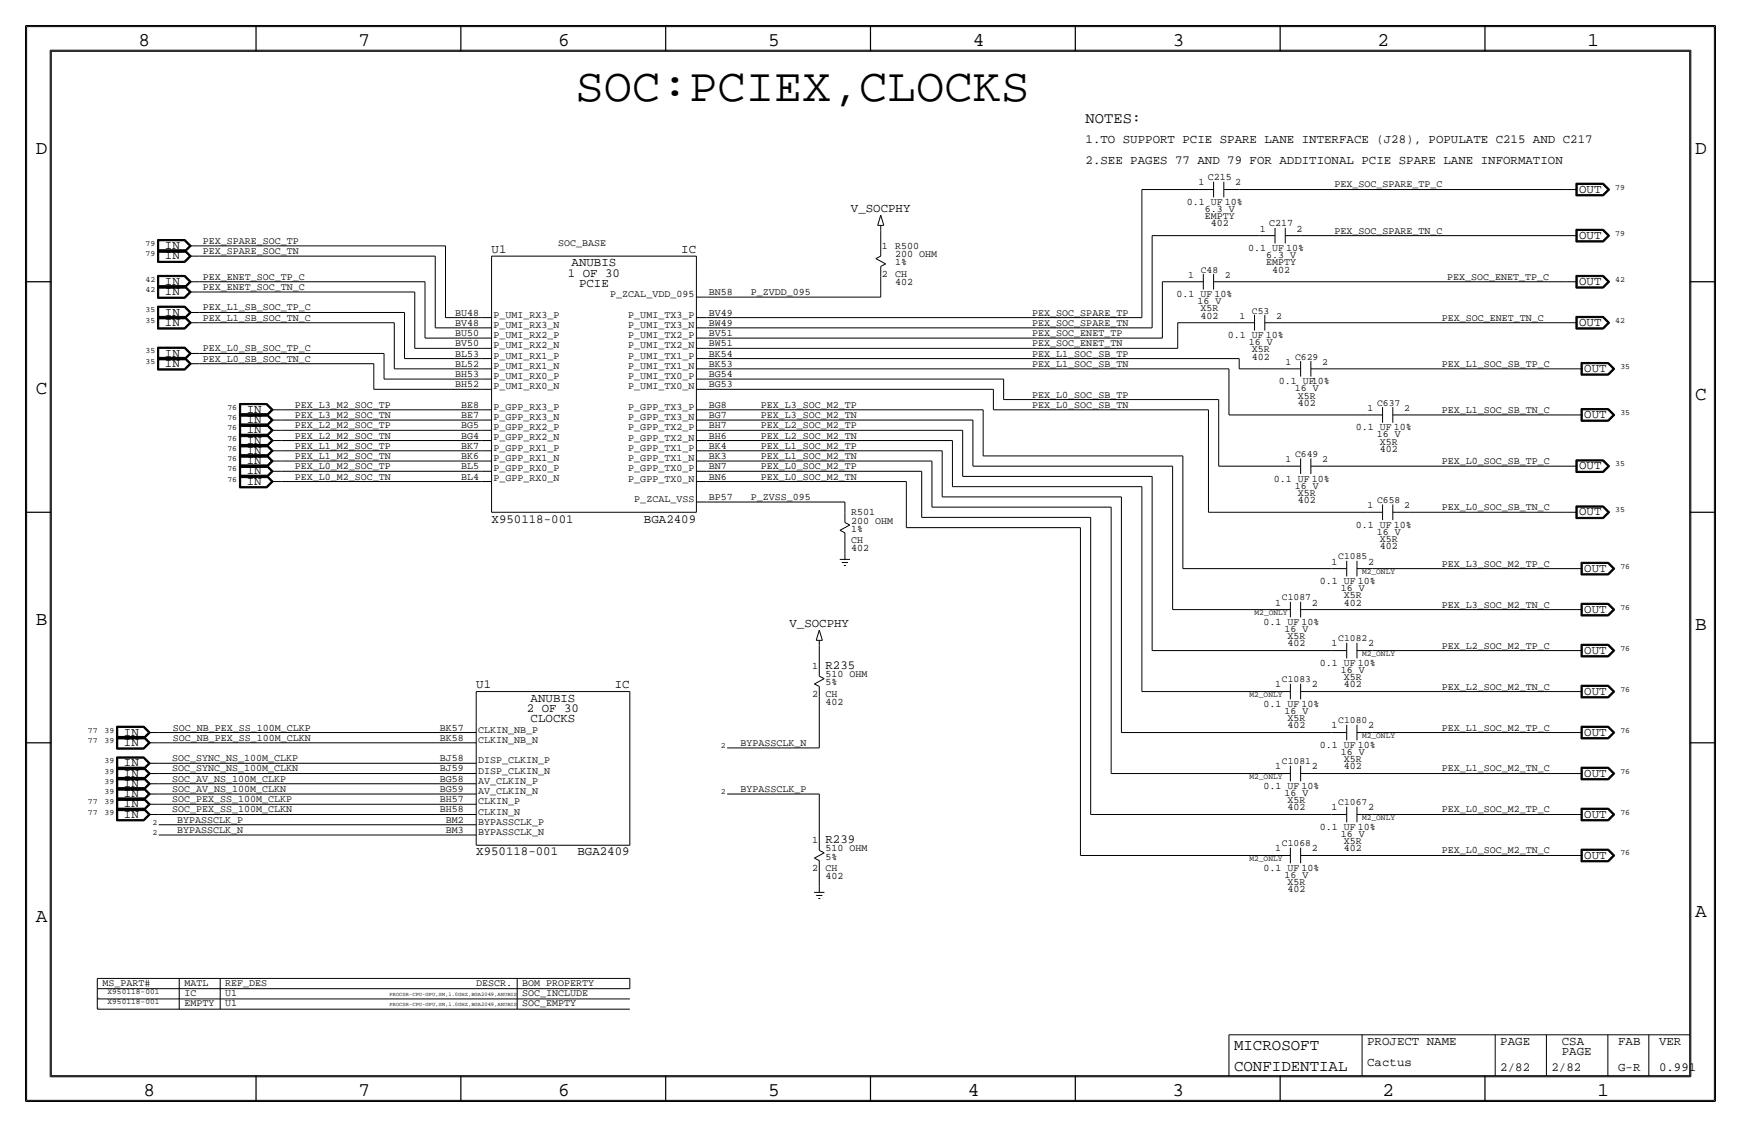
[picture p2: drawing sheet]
<svg xmlns="http://www.w3.org/2000/svg" width="432mm" height="279mm" viewBox="0 0 432 279" stroke-linecap="round" stroke-linejoin="round" font-family="sans-serif">
<!-- layer: Nets -->
<g fill="none" stroke="#000" stroke-width=".25">
<path d="M218.4 57.1v3.9zM283.2 47h14zM283.2 47v31.7zM285.8 58.4h26.6zM285.8 58.4v22.9zM307.3 47h81.3zM322.6 58.4h66zM49.5 77.5h50.8zM49.5 72.4h53.4zM49.5 69.8h55.9zM49.5 61h61zM49.5 63.5h58.4z"/>
<path d="M100.3 77.5v11.4zM102.9 72.4v14zM105.4 69.8v14zM107.9 63.5v17.8zM110.5 61v17.7zM110.5 78.7h8.9zM175.3 73.7h43.1zM175.3 78.7h107.9zM218.4 68.6v5.1zM288.3 69.8h6.3zM288.3 69.8v14zM304.8 69.8h83.8z"/>
<path d="M49.5 80h48.3zM49.5 87.6h45.7zM49.5 90.2h43.2zM92.7 96.5h26.7zM92.7 90.2v6.3zM95.2 94h24.2zM95.2 87.6v6.4zM97.8 91.4h21.6zM97.8 80v11.4zM100.3 88.9h19.1zM102.9 86.4h16.5zM105.4 83.8h14z"/>
<path d="M107.9 81.3h11.5zM175.3 94h73.6zM175.3 86.4h116.8zM175.3 96.5h71.1zM175.3 81.3h110.5zM175.3 91.4h129.5zM175.3 83.8h113zM175.3 88.9h132zM246.4 96.5v5.1zM248.9 99.1h53.4zM248.9 94v5.1zM292.1 80h15.2z"/>
<path d="M292.1 80v6.4zM302.3 99.1v16.5zM304.8 91.4v11.5zM307.3 91.4h11.5zM307.3 88.9v2.5zM317.5 80h71.1zM328.9 91.4h61zM69.8 119.4h49.6zM69.8 114.3h49.6zM69.8 116.8h49.6zM69.8 111.8h49.6zM69.8 109.2h49.6z"/>
<path d="M69.8 106.7h49.6zM69.8 104.1h49.6zM69.8 101.6h49.6zM175.3 119.4h49.5zM175.3 116.8h53.3zM175.3 111.8h58.4zM175.3 106.7h63.5zM175.3 104.1h66zM175.3 114.3h55.8zM175.3 109.2h60.9zM175.3 101.6h68.5zM224.8 119.4v11.4z"/>
<path d="M228.6 116.8v11.5zM231.1 114.3v11.4zM233.7 111.8v11.4zM236.2 109.2v11.5zM238.8 118.1h46.9zM238.8 106.7v11.4zM241.3 104.1v11.5zM241.3 115.6h49.5zM243.8 113h49.6zM243.8 101.6v11.4zM246.4 101.6h53.3zM285.8 118.1v43.2z"/>
<path d="M290.8 115.6v35.5zM293.4 113v28zM299.7 101.6v25.4zM302.3 115.6h16.5zM304.8 102.9h34.3zM328.9 115.6h59.7zM349.2 102.9h40.7zM175.3 124.5h34.3zM209.5 134.6v2.6zM209.5 124.5v2.5zM224.8 130.8h43.2zM228.6 128.3h41.9z"/>
<path d="M231.1 125.7h44.5zM233.7 123.2h44.4zM236.2 120.7h47zM268 130.8v81.3zM270.5 128.3v73.6zM275.6 125.7v66.1zM278.1 123.2v58.4zM283.2 120.6v50.8zM299.7 127h39.4zM349.2 127h39.4zM290.8 151.1h25.4zM293.4 141h36.8z"/>
<path d="M326.4 151.1h63.5zM340.4 141h49.5zM203.2 160v5.1zM203.2 172.7v12.7zM283.2 171.4h33zM285.8 161.3h44.4zM326.4 171.4h63.5zM340.4 161.3h49.5zM39.4 191.8h76.2zM39.4 181.6h76.2zM39.4 199.4h76.2zM39.4 194.3h76.2z"/>
<path d="M39.4 189.2h76.2zM39.4 184.1h76.2zM39.4 196.8h76.2zM180.3 185.4h22.9zM180.3 196.8h22.9zM203.2 196.8v11.5zM275.6 191.8h40.6zM278.1 181.6h52.1zM326.4 191.8h63.5zM340.4 181.6h49.5zM39.4 204.5h76.2zM39.4 207h76.2z"/>
<path d="M39.4 201.9h76.2zM203.2 215.9v3.8zM268 212.1h48.2zM270.5 201.9h59.7zM326.4 212.1h63.5zM340.4 201.9h49.5z"/>
</g>
<!-- layer: Components -->
<g fill="none" stroke="#000" stroke-width=".25">
<path d="M39.1 59.4v3.1zM39.1 59.4h6.8zM39.2 59.5h6.6zM39.2 59.5v2.9zM39.3 59.6v2.7zM39.3 59.6h6.5zM39.4 59.7h6.3zM39.4 59.7v2.5zM45.7 59.7l1.3 1.3zM45.8 59.6l1.3 1.4zM45.8 59.5l1.5 1.5zM45.9 59.4l1.5 1.6z"/>
<path d="M217.7 55.9h1.5zM218.4 53.3l-.7 2.6zM218.4 55.9v1.3zM218.4 53.3l.8 2.6zM297.2 47h3.8zM301 45.1v3.8zM303.5 47h3.8zM303.5 45.1v3.8zM312.4 58.4h3.8zM316.2 56.5v3.9zM318.8 58.4h3.8zM318.8 56.5v3.9z"/>
<path d="M388.6 58.4h2.6zM388.6 47h2.6zM390.9 56.8h6.8zM390.9 45.4h6.8zM390.9 60h6.8zM390.9 56.8v3.2zM390.9 48.6h6.8zM390.9 45.4v3.2zM391 56.9v3zM391 59.9h6.6zM391 45.5v3zM391 48.5h6.6z"/>
<path d="M391 56.9h6.6zM391 45.5h6.6zM391.1 57v2.8zM391.1 59.8h6.5zM391.1 45.6v2.8zM391.1 48.4h6.5zM391.1 57h6.5zM391.1 45.6h6.5zM391.2 57.2h6.3zM391.2 45.7h6.3zM391.2 57.2v2.5zM391.2 59.7h6.3z"/>
<path d="M391.2 45.7v2.6zM391.2 48.3h6.3zM397.5 57.2l1.3 1.2zM397.5 45.7l1.3 1.3zM397.5 48.3l1.3-1.3zM397.6 59.8l1.3-1.4zM397.6 48.4l1.3-1.4zM397.6 57l1.3 1.4zM397.6 45.6l1.3 1.4zM397.6 59.9l1.5-1.5zM397.6 48.5l1.5-1.5zM397.6 56.9l1.5 1.5z"/>
<path d="M397.6 45.5l1.5 1.5zM397.7 60l1.5-1.6zM397.7 48.6l1.5-1.6zM397.7 56.8l1.5 1.6zM397.7 45.4l1.5 1.6zM398.8 58.4l-1.3 1.3zM39.1 75.9v3.1zM39.1 79h6.8zM39.1 68.3v3.1zM39.1 71.4h6.8zM39.1 70.8v3.2zM39.1 74h6.8z"/>
<path d="M39.1 78.4v3.2zM39.1 61.9v3.2zM39.1 65.1h6.8zM39.1 62.5h6.8zM39.1 75.9h6.8zM39.1 68.3h6.8zM39.1 70.8h6.8zM39.1 78.4h6.8zM39.1 61.9h6.8zM39.2 76v2.9zM39.2 78.9h6.6zM39.2 68.4v2.9z"/>
<path d="M39.2 71.3h6.6zM39.2 70.9v3zM39.2 73.9h6.6zM39.2 76h6.6zM39.2 68.4h6.6zM39.2 70.9h6.6zM39.2 78.5h6.6zM39.2 62h6.6zM39.2 78.5v3zM39.2 62v3zM39.2 65h6.6zM39.2 62.4h6.6z"/>
<path d="M39.3 76.1v2.7zM39.3 78.8h6.5zM39.3 68.5v2.7zM39.3 71.2h6.5zM39.3 71v2.8zM39.3 73.8h6.5zM39.3 78.6v2.8zM39.3 62.1v2.8zM39.3 64.9h6.5zM39.3 62.3h6.5zM39.3 76.1h6.5zM39.3 68.5h6.5z"/>
<path d="M39.3 71h6.5zM39.3 78.6h6.5zM39.3 62.1h6.5zM39.4 76.2v2.5zM39.4 78.7h6.3zM39.4 68.6v2.5zM39.4 71.1h6.3zM39.4 71.1v2.6zM39.4 73.7h6.3zM39.4 76.2h6.3zM39.4 68.6h6.3zM39.4 62.2h6.3z"/>
<path d="M39.4 78.7v2.6zM39.4 62.2v2.6zM39.4 64.8h6.3zM45.7 76.2l1.3 1.3zM45.7 68.6l1.3 1.2zM45.7 71.1l1.3 1.3zM45.7 78.7l1.3 1.3zM45.7 62.2l1.3 1.3zM45.7 64.8l1.3-1.3zM45.7 62.2l1.3-1.2zM45.8 78.8l1.3-1.3zM45.8 71.2l1.3-1.3z"/>
<path d="M45.8 73.8l1.3-1.4zM45.8 64.9l1.3-1.4zM45.8 62.3l1.3-1.3zM45.8 76.1l1.3 1.4zM45.8 68.5l1.3 1.3zM45.8 71l1.3 1.4zM45.8 78.6l1.3 1.4zM45.8 62.1l1.3 1.4zM45.8 76l1.5 1.5zM45.8 68.4l1.5 1.4zM45.8 70.9l1.5 1.5zM45.8 78.5l1.5 1.5z"/>
<path d="M45.8 62l1.5 1.5zM45.8 78.9l1.5-1.4zM45.8 71.3l1.5-1.4zM45.8 73.9l1.5-1.5zM45.8 65l1.5-1.5zM45.8 62.4l1.5-1.4zM45.9 79l1.5-1.5zM45.9 71.4l1.5-1.6zM45.9 74l1.5-1.6zM45.9 65.1l1.5-1.6zM45.9 62.5l1.5-1.5zM45.9 75.9l1.5 1.6z"/>
<path d="M45.9 68.3l1.5 1.5zM45.9 70.8l1.5 1.6zM45.9 78.4l1.5 1.6zM45.9 61.9l1.5 1.6zM47 77.5h2.5zM47 69.8h2.5zM47 72.4h2.5zM47 63.5h2.5zM47 61h2.5zM47 77.5l-1.3 1.2zM47 69.8l-1.3 1.3zM47 72.4l-1.3 1.3z"/>
<path d="M119.4 78.7h2.5zM121.9 63.5h50.8zM121.9 63.5v63.5zM172.7 63.5v63.5zM172.7 78.7h2.6zM172.7 73.7h2.6zM217.2 64.1l1.2-.6zM217.2 64.1l2.5 1.3zM218.4 66l1.3-.6zM218.4 61v2.5zM218.4 66v2.6zM294.6 69.8h3.9z"/>
<path d="M298.4 67.9v3.9zM301 69.8h3.8zM301 67.9v3.9zM311.1 78.1v3.8zM313.7 78.1v3.8zM388.6 69.8h2.6zM390.9 68.3h6.8zM390.9 78.4h6.8zM390.9 71.4h6.8zM390.9 68.3v3.1zM390.9 78.4v3.2zM391 68.4v2.9z"/>
<path d="M391 71.3h6.6zM391 78.5v3zM391 68.4h6.6zM391 78.5h6.6zM391.1 68.5v2.7zM391.1 71.2h6.5zM391.1 78.6v2.8zM391.1 68.5h6.5zM391.1 78.6h6.5zM391.2 68.6h6.3zM391.2 78.7h6.3zM391.2 68.6v2.5z"/>
<path d="M391.2 71.1h6.3zM391.2 78.7v2.6zM397.5 68.6l1.3 1.2zM397.5 78.7l1.3 1.3zM397.6 71.2l1.3-1.3zM397.6 68.5l1.3 1.3zM397.6 78.6l1.3 1.4zM397.6 71.3l1.5-1.4zM397.6 68.4l1.5 1.4zM397.6 78.5l1.5 1.5zM397.7 71.4l1.5-1.6zM397.7 68.3l1.5 1.5z"/>
<path d="M397.7 78.4l1.5 1.6zM398.8 69.8l-1.3 1.3zM39.1 81.6h6.8zM39.1 86.1v3.1zM39.1 89.2h6.8zM39.1 88.6v3.1zM39.1 91.7h6.8zM39.1 86.1h6.8zM39.1 88.6h6.8zM39.2 86.2h6.6zM39.2 88.7h6.6zM39.2 81.5h6.6z"/>
<path d="M39.2 86.2v2.9zM39.2 89.1h6.6zM39.2 88.7v2.9zM39.2 91.6h6.6zM39.3 81.4h6.5zM39.3 86.3v2.7zM39.3 89h6.5zM39.3 88.8v2.7zM39.3 91.5h6.5zM39.3 86.3h6.5zM39.3 88.8h6.5zM39.4 86.4h6.3z"/>
<path d="M39.4 88.9h6.3zM39.4 81.3h6.3zM39.4 86.4v2.5zM39.4 88.9v2.5zM39.4 91.4h6.3zM45.7 86.4l1.3 1.2zM45.7 88.9l1.3 1.3zM45.7 88.9l1.3-1.3zM45.8 81.4l1.3-1.4zM45.8 89l1.3-1.4zM45.8 91.5l1.3-1.3zM45.8 86.3l1.3 1.3z"/>
<path d="M45.8 88.8l1.3 1.4zM45.8 86.2l1.5 1.4zM45.8 88.7l1.5 1.5zM45.8 81.5l1.5-1.5zM45.8 89.1l1.5-1.5zM45.8 91.6l1.5-1.4zM45.9 81.6l1.5-1.6zM45.9 89.2l1.5-1.6zM45.9 91.7l1.5-1.5zM45.9 86.1l1.5 1.5zM45.9 88.6l1.5 1.6zM47 80h2.5z"/>
<path d="M47 87.6h2.5zM47 90.2h2.5zM47 80l-1.3 1.3zM47 90.2l-1.3 1.2zM119.4 96.5h2.5zM119.4 94h2.5zM119.4 91.4h2.5zM119.4 88.9h2.5zM119.4 86.4h2.5zM119.4 83.8h2.5zM119.4 81.3h2.5zM172.7 96.5h2.6z"/>
<path d="M172.7 94h2.6zM172.7 91.4h2.6zM172.7 88.9h2.6zM172.7 86.4h2.6zM172.7 83.8h2.6zM172.7 81.3h2.6zM307.3 80h3.9zM313.7 80h3.8zM318.8 91.4h3.8zM322.6 89.5v3.9zM325.1 91.4h3.8zM325.1 89.5v3.9z"/>
<path d="M388.6 80h2.6zM389.9 91.4h2.5zM390.9 81.6h6.8zM391 81.5h6.6zM391.1 81.4h6.5zM391.2 81.3h6.3zM392.1 93h6.8zM392.1 89.9v3.1zM392.1 89.9h6.8zM392.2 90v2.9zM392.2 92.9h6.7zM392.2 90h6.7z"/>
<path d="M392.3 90.1v2.7zM392.3 92.8h6.5zM392.3 90.1h6.5zM392.4 90.2h6.4zM392.4 90.2v2.5zM392.4 92.7h6.4zM397.6 81.4l1.3-1.4zM397.6 81.5l1.5-1.5zM397.7 81.6l1.5-1.6zM398.8 90.2l1.2 1.2zM398.8 92.7l1.3-1.3zM398.8 80l-1.3 1.3z"/>
<path d="M398.8 92.8l1.4-1.4zM398.8 90.1l1.4 1.3zM398.9 92.9l1.5-1.5zM398.9 90l1.5 1.4zM398.9 89.9l1.6 1.5zM398.9 93l1.6-1.6zM59.4 110.2v3.1zM59.4 113.3h6.8zM59.4 107.6v3.2zM59.4 110.8h6.8zM59.4 117.8v3.2zM59.4 110.2h6.8z"/>
<path d="M59.4 107.6h6.8zM59.4 117.8h6.8zM59.4 100v3.2zM59.4 103.2h6.8zM59.4 102.6v3.1zM59.4 105.7h6.8zM59.4 105.1v3.2zM59.4 108.3h6.8zM59.4 115.3v3.1zM59.4 118.4h6.8zM59.4 112.7v3.2zM59.4 115.9h6.8z"/>
<path d="M59.4 100h6.8zM59.4 102.6h6.8zM59.4 105.1h6.8zM59.4 115.3h6.8zM59.4 112.7h6.8zM59.5 110.3v2.9zM59.5 113.2h6.6zM59.5 107.7v3zM59.5 110.7h6.6zM59.5 117.9v3zM59.5 107.7h6.6zM59.5 117.9h6.6z"/>
<path d="M59.5 100.1v3zM59.5 103.1h6.6zM59.5 102.7v2.9zM59.5 105.6h6.6zM59.5 105.2v3zM59.5 108.2h6.6zM59.5 115.4v2.9zM59.5 118.3h6.6zM59.5 112.8v3zM59.5 115.8h6.6zM59.5 100.1h6.6zM59.5 102.7h6.6z"/>
<path d="M59.5 105.2h6.6zM59.5 115.4h6.6zM59.5 112.8h6.6zM59.5 110.3h6.6zM59.6 107.8h6.5zM59.6 118h6.5zM59.6 107.8v2.8zM59.6 110.6h6.5zM59.6 118v2.8zM59.6 100.2h6.5zM59.6 102.8h6.5zM59.6 105.3h6.5z"/>
<path d="M59.6 115.5h6.5zM59.6 112.9h6.5zM59.6 110.4h6.5zM59.6 100.2v2.8zM59.6 103h6.5zM59.6 102.8v2.7zM59.6 105.5h6.5zM59.6 105.3v2.8zM59.6 108.1h6.5zM59.6 115.5v2.7zM59.6 118.2h6.5zM59.6 112.9v2.8z"/>
<path d="M59.6 115.7h6.5zM59.6 110.4v2.7zM59.6 113.1h6.5zM59.7 110.5v2.5zM59.7 113h6.3zM59.7 108h6.3zM59.7 108v2.5zM59.7 110.5h6.3zM59.7 118.1h6.3zM59.7 118.1v2.6zM59.7 100.3h6.3zM59.7 102.9h6.3z"/>
<path d="M59.7 105.4h6.3zM59.7 115.6h6.3zM59.7 100.3v2.6zM59.7 102.9v2.5zM59.7 105.4v2.6zM59.7 115.6v2.5zM59.7 113v2.6zM66 113l1.3-1.2zM66 110.5l1.3-1.3zM66 108l1.3 1.2zM66 118.1l1.3 1.3zM66 102.9l1.3-1.3z"/>
<path d="M66 105.4l1.3-1.3zM66 108l1.3-1.3zM66 118.1l1.3-1.3zM66 115.6l1.3-1.3zM66 100.3l1.3 1.3zM66 102.9l1.3 1.2zM66 105.4l1.3 1.3zM66 115.6l1.3 1.2zM66 113l1.3 1.3zM66 110.5l1.3 1.3zM66.1 115.7l1.4-1.4zM66.1 113.1l1.4-1.3z"/>
<path d="M66.1 110.6l1.4-1.4zM66.1 107.8l1.4 1.4zM66.1 118l1.4 1.4zM66.1 103l1.4-1.4zM66.1 105.5l1.4-1.4zM66.1 108.1l1.4-1.4zM66.1 118.2l1.4-1.4zM66.1 100.2l1.4 1.4zM66.1 102.8l1.4 1.3zM66.1 105.3l1.4 1.4zM66.1 115.5l1.4 1.3zM66.1 112.9l1.4 1.4z"/>
<path d="M66.1 110.4l1.4 1.4zM66.1 107.7l1.5 1.5zM66.1 117.9l1.5 1.5zM66.1 110.7l1.5-1.5zM66.1 100.1l1.5 1.5zM66.1 102.7l1.5 1.4zM66.1 105.2l1.5 1.5zM66.1 115.4l1.5 1.4zM66.1 112.8l1.5 1.5zM66.1 110.3l1.5 1.5zM66.1 103.1l1.5-1.5zM66.1 105.6l1.5-1.5z"/>
<path d="M66.1 108.2l1.5-1.5zM66.1 118.3l1.5-1.5zM66.1 115.8l1.5-1.5zM66.1 113.2l1.5-1.4zM66.2 110.2l1.6 1.6zM66.2 107.6l1.6 1.6zM66.2 117.8l1.6 1.6zM66.2 113.3l1.6-1.5zM66.2 110.8l1.6-1.6zM66.2 100l1.6 1.6zM66.2 102.6l1.6 1.5zM66.2 105.1l1.6 1.6z"/>
<path d="M66.2 115.3l1.6 1.5zM66.2 112.7l1.6 1.6zM66.2 103.2l1.6-1.6zM66.2 105.7l1.6-1.6zM66.2 108.3l1.6-1.6zM66.2 118.4l1.6-1.6zM66.2 115.9l1.6-1.6zM67.3 109.2h2.5zM67.3 119.4h2.5zM67.3 101.6h2.5zM67.3 104.1h2.5zM67.3 106.7h2.5z"/>
<path d="M67.3 116.8h2.5zM67.3 114.3h2.5zM67.3 111.8h2.5zM119.4 119.4h2.5zM119.4 116.8h2.5zM119.4 114.3h2.5zM119.4 111.8h2.5zM119.4 109.2h2.5zM119.4 106.7h2.5zM119.4 104.1h2.5zM119.4 101.6h2.5zM172.7 119.4h2.6z"/>
<path d="M172.7 116.8h2.6zM172.7 114.3h2.6zM172.7 111.8h2.6zM172.7 109.2h2.6zM172.7 106.7h2.6zM172.7 104.1h2.6zM172.7 101.6h2.6zM318.8 115.6h3.8zM322.6 113.6v3.9zM325.1 115.6h3.8zM325.1 113.6v3.9zM339.1 102.9h3.8z"/>
<path d="M342.9 100.9v3.9zM345.4 102.9h3.9zM345.4 100.9v3.9zM388.6 115.6h2.6zM389.9 102.9h2.5zM390.9 114h6.8zM390.9 117.1h6.8zM390.9 114v3.1zM391 114.1v2.9zM391 117h6.6zM391 114.1h6.6zM391.1 114.2v2.7z"/>
<path d="M391.1 116.9h6.5zM391.1 114.2h6.5zM391.2 114.3h6.3zM391.2 114.3v2.5zM391.2 116.8h6.3zM392.1 104.4h6.8zM392.1 101.3v3.1zM392.1 101.3h6.8zM392.2 101.4v2.9zM392.2 104.3h6.7zM392.2 101.4h6.7zM392.3 101.5v2.7z"/>
<path d="M392.3 104.2h6.5zM392.3 101.5h6.5zM392.4 101.6h6.4zM392.4 101.6v2.5zM392.4 104.1h6.4zM397.5 114.3l1.3 1.3zM397.5 116.8l1.3-1.2zM397.6 116.9l1.3-1.3zM397.6 114.2l1.3 1.4zM397.6 117l1.5-1.4zM397.6 114.1l1.5 1.5zM397.7 117.1l1.5-1.5z"/>
<path d="M397.7 114l1.5 1.6zM398.8 101.6l1.2 1.3zM398.8 104.2l1.4-1.3zM398.8 101.5l1.4 1.4zM398.9 104.3l1.5-1.4zM398.9 101.4l1.5 1.5zM398.9 101.3l1.6 1.6zM398.9 104.4l1.6-1.5zM400.1 102.9l-1.3 1.2zM59.4 121h6.8zM59.5 120.9h6.6zM59.6 120.8h6.5z"/>
<path d="M59.7 120.7h6.3zM66 120.7l1.3-1.3zM66.1 120.8l1.4-1.4zM66.1 120.9l1.5-1.5zM66.2 121l1.6-1.6zM121.9 127h50.8zM172.7 124.5h2.6zM208.3 138.7h2.5zM208.3 131.5l2.5-1.4zM208.3 131.5l1.3 .6zM208.8 139.4h1.5zM209.5 137.2v1.5z"/>
<path d="M209.5 127v2.5zM209.5 132.1v2.5zM209.5 129.5l1.3 .6zM334 139v3.9zM336.5 139v3.9zM339.1 127h3.8zM342.9 125.1v3.8zM345.4 127h3.9zM345.4 125.1v3.8zM388.6 127h2.6zM390.9 125.4h6.8zM390.9 128.6h6.8z"/>
<path d="M390.9 125.4v3.2zM391 125.5v3zM391 128.5h6.6zM391 125.5h6.6zM391.1 125.6v2.8zM391.1 128.4h6.5zM391.1 125.6h6.5zM391.2 125.7h6.3zM391.2 125.7v2.6zM391.2 128.3h6.3zM392.1 139.4v3.1zM392.1 139.4h6.8z"/>
<path d="M392.2 139.5v2.9zM392.2 139.5h6.7zM392.3 139.6v2.7zM392.3 139.6h6.5zM392.4 139.7h6.4zM392.4 139.7v2.5zM397.5 125.7l1.3 1.3zM397.5 128.3l1.3-1.3zM397.6 128.4l1.3-1.4zM397.6 125.6l1.3 1.4zM397.6 128.5l1.5-1.5zM397.6 125.5l1.5 1.5z"/>
<path d="M397.7 128.6l1.5-1.6zM397.7 125.4l1.5 1.6zM398.8 139.7l1.2 1.3zM398.8 139.6l1.4 1.4zM398.9 139.5l1.5 1.5zM398.9 139.4l1.6 1.6zM202.4 158.8h1.6zM203.2 156.2l-.8 2.6zM203.2 158.8v1.2zM203.2 156.2l.8 2.6zM209.3 140.2h.5zM316.2 151.1h3.8z"/>
<path d="M320 149.2v3.9zM322.6 151.1h3.8zM322.6 149.2v3.9zM330.2 141h3.8zM334 159.4v3.8zM336.5 141h3.9zM336.5 159.4v3.8zM389.9 141h2.5zM389.9 151.1h2.5zM392.1 142.5h6.8zM392.1 152.7h6.8zM392.1 149.6v3.1z"/>
<path d="M392.1 159.7v3.2zM392.1 149.6h6.8zM392.1 159.7h6.8zM392.2 142.4h6.7zM392.2 149.7v2.9zM392.2 152.6h6.7zM392.2 159.8v3zM392.2 149.7h6.7zM392.2 159.8h6.7zM392.3 142.3h6.5zM392.3 149.8v2.7zM392.3 152.5h6.5z"/>
<path d="M392.3 159.9v2.8zM392.3 149.8h6.5zM392.3 159.9h6.5zM392.4 142.2h6.4zM392.4 149.9h6.4zM392.4 149.9v2.5zM392.4 152.4h6.4zM398.8 149.9l1.2 1.2zM398.8 152.4l1.3-1.3zM398.8 142.3l1.4-1.3zM398.8 152.5l1.4-1.4zM398.8 149.8l1.4 1.3z"/>
<path d="M398.8 159.9l1.4 1.4zM398.9 142.4l1.5-1.4zM398.9 152.6l1.5-1.5zM398.9 149.7l1.5 1.4zM398.9 159.8l1.5 1.5zM398.9 149.6l1.6 1.5zM398.9 159.7l1.6 1.6zM398.9 142.5l1.6-1.5zM398.9 152.7l1.6-1.6zM400.1 141l-1.3 1.2zM118.1 171.5h38.1zM118.1 171.5v38.1z"/>
<path d="M156.2 171.5v38.1zM202 169.6l2.4-1.4zM202 169.6l1.2 .6zM203.2 165.1v2.5zM203.2 170.2v2.5zM203.2 167.6l1.2 .6zM316.2 171.5h3.8zM320 169.5v3.9zM322.6 171.5h3.8zM322.6 169.5v3.9zM330.2 161.3h3.8zM334 179.7v3.8z"/>
<path d="M336.5 161.3h3.9zM336.5 179.7v3.8zM389.9 161.3h2.5zM389.9 171.4h2.5zM392.1 162.9h6.8zM392.1 173h6.8zM392.1 169.9v3.1zM392.1 169.9h6.8zM392.2 162.8h6.7zM392.2 170v2.9zM392.2 172.9h6.7zM392.2 170h6.7z"/>
<path d="M392.3 162.7h6.5zM392.3 170.1v2.7zM392.3 172.8h6.5zM392.3 170.1h6.5zM392.4 160h6.4zM392.4 160v2.6zM392.4 162.6h6.4zM392.4 170.2h6.4zM392.4 170.2v2.5zM392.4 172.7h6.4zM398.8 160l1.2 1.3zM398.8 170.2l1.2 1.2z"/>
<path d="M398.8 162.7l1.4-1.4zM398.8 172.8l1.4-1.3zM398.8 170.1l1.4 1.3zM398.9 162.8l1.5-1.5zM398.9 172.9l1.5-1.5zM398.9 170l1.5 1.4zM398.9 169.9l1.6 1.5zM398.9 162.9l1.6-1.6zM398.9 173l1.6-1.6zM400.1 161.3l-1.3 1.3zM400.1 171.5l-1.3 1.2zM28.9 192.7h6.8z"/>
<path d="M28.9 195.3h6.8zM28.9 192.7v3.2zM28.9 195.9h6.8zM28.9 195.3v3.1zM28.9 198.4h6.8zM28.9 182.6h6.8zM28.9 187.7h6.8zM28.9 190.2h6.8zM28.9 197.8h6.8zM28.9 182.6v3.1zM28.9 185.7h6.8zM28.9 187.7v3.1z"/>
<path d="M28.9 190.8h6.8zM28.9 190.2v3.1zM28.9 193.3h6.8zM28.9 197.8v3.2zM28.9 180h6.8zM28.9 180v3.2zM28.9 183.2h6.8zM29 192.8h6.7zM29 192.8v3zM29 195.8h6.7zM29 195.4h6.7zM29 195.4v2.9z"/>
<path d="M29 198.3h6.7zM29 182.7h6.7zM29 187.8h6.7zM29 190.3h6.7zM29 197.9h6.7zM29 182.7v2.9zM29 185.6h6.7zM29 187.8v2.9zM29 190.7h6.7zM29 190.3v2.9zM29 193.2h6.7zM29 197.9v3z"/>
<path d="M29 180.1h6.7zM29 180.1v3zM29 183.1h6.7zM29.1 192.9v2.8zM29.1 195.7h6.5zM29.1 195.5v2.7zM29.1 198.2h6.5zM29.1 192.9h6.5zM29.1 195.5h6.5zM29.1 182.8v2.7zM29.1 185.5h6.5zM29.1 187.9v2.7z"/>
<path d="M29.1 190.6h6.5zM29.1 190.4v2.7zM29.1 193.1h6.5zM29.1 198v2.8zM29.1 182.8h6.5zM29.1 187.9h6.5zM29.1 190.4h6.5zM29.1 198h6.5zM29.1 180.2v2.8zM29.1 183h6.5zM29.1 180.2h6.5zM29.2 193h6.4z"/>
<path d="M29.2 193v2.6zM29.2 195.6h6.4zM29.2 195.6v2.5zM29.2 198.1h6.4zM29.2 182.9h6.4zM29.2 188h6.4zM29.2 190.5h6.4zM29.2 182.9v2.5zM29.2 185.4h6.4zM29.2 188v2.5zM29.2 190.5v2.5zM29.2 198.1v2.6z"/>
<path d="M29.2 180.3h6.4zM29.2 180.3v2.6zM35.6 193l1.2 1.3zM35.6 195.6l1.2 1.3zM35.6 198.1l1.2-1.2zM35.6 182.9l1.2 1.2zM35.6 188l1.2 1.2zM35.6 190.5l1.2 1.3zM35.6 198.1l1.2 1.3zM35.6 185.4l1.2-1.2zM35.6 190.5l1.2-1.3zM35.6 193l1.2-1.2z"/>
<path d="M35.6 180.3l1.2 1.3zM35.6 182.9l1.2-1.3zM35.6 195.7l1.4-1.4zM35.6 192.9l1.4 1.4zM35.6 195.5l1.4 1.4zM35.6 198.2l1.4-1.3zM35.6 185.5l1.4-1.3zM35.6 190.6l1.4-1.4zM35.6 193.1l1.4-1.3zM35.6 182.8l1.4 1.3zM35.6 187.9l1.4 1.3zM35.6 190.4l1.4 1.4z"/>
<path d="M35.6 198l1.4 1.4zM35.6 183l1.4-1.4zM35.6 180.2l1.4 1.4zM35.7 195.8l1.4-1.5zM35.7 198.3l1.4-1.4zM35.7 192.8l1.4 1.5zM35.7 195.4l1.4 1.5zM35.7 185.6l1.4-1.5zM35.7 190.7l1.4-1.5zM35.7 193.2l1.4-1.4zM35.7 182.7l1.4 1.4zM35.7 187.8l1.4 1.4z"/>
<path d="M35.7 190.3l1.4 1.5zM35.7 197.9l1.4 1.5zM35.7 183.1l1.4-1.5zM35.7 180.1l1.4 1.5zM35.7 195.9l1.6-1.6zM35.7 198.4l1.6-1.5zM35.7 192.7l1.6 1.6zM35.7 195.3l1.6 1.6zM35.7 190.8l1.6-1.6zM35.7 182.6l1.6 1.5zM35.7 187.7l1.6 1.5zM35.7 190.2l1.6 1.6z"/>
<path d="M35.7 197.8l1.6 1.6zM35.7 180l1.6 1.6zM36.8 194.3l-1.2 1.3zM36.8 194.3h2.6zM36.8 196.9h2.6zM36.8 184.1h2.6zM36.8 189.2h2.6zM36.8 191.8h2.6zM36.8 199.4h2.6zM36.8 181.6h2.6zM37.3 184.1l-1.6 1.6zM37.3 191.8l-1.6 1.5z"/>
<path d="M37.3 199.4l-1.6 1.6zM37.3 181.6l-1.6 1.6zM115.6 199.4h2.5zM115.6 196.9h2.5zM115.6 194.3h2.5zM115.6 191.8h2.5zM115.6 189.2h2.5zM115.6 184.2h2.5zM115.6 181.6h2.5zM316.2 191.8h3.8zM320 189.8v3.9zM322.6 191.8h3.8z"/>
<path d="M322.6 189.8v3.9zM330.2 181.6h3.8zM334 200v3.9zM336.5 181.6h3.9zM336.5 200v3.9zM389.9 181.6h2.5zM389.9 191.8h2.5zM392.1 183.2h6.8zM392.1 180v3.2zM392.1 193.3h6.8zM392.1 190.2v3.1zM392.1 180h6.8z"/>
<path d="M392.1 190.2h6.8zM392.2 180.1v3zM392.2 183.1h6.7zM392.2 190.3v2.9zM392.2 193.2h6.7zM392.2 180.1h6.7zM392.2 190.3h6.7zM392.3 180.2v2.8zM392.3 183h6.5zM392.3 190.4v2.7zM392.3 193.1h6.5zM392.3 180.2h6.5z"/>
<path d="M392.3 190.4h6.5zM392.4 180.3h6.4zM392.4 180.3v2.6zM392.4 182.9h6.4zM392.4 190.5h6.4zM392.4 190.5v2.5zM392.4 193h6.4zM398.8 180.3l1.2 1.3zM398.8 190.5l1.2 1.3zM398.8 182.9l1.3-1.3zM398.8 193l1.3-1.2zM398.8 183l1.4-1.4z"/>
<path d="M398.8 193.1l1.4-1.3zM398.8 180.2l1.4 1.4zM398.8 190.4l1.4 1.4zM398.9 183.1l1.5-1.5zM398.9 193.2l1.5-1.4zM398.9 180.1l1.5 1.5zM398.9 190.3l1.5 1.5zM398.9 180l1.6 1.6zM398.9 190.2l1.6 1.6zM398.9 183.2l1.6-1.6zM398.9 193.3l1.6-1.5zM28.9 200.4h6.8z"/>
<path d="M28.9 201h6.8zM28.9 200.4v3.1zM28.9 203.5h6.8zM29 200.9h6.7zM29 200.5h6.7zM29 200.5v2.9zM29 203.4h6.7zM29.1 200.8h6.5zM29.1 200.6v2.7zM29.1 203.3h6.5zM29.1 200.6h6.5zM29.2 200.7h6.4z"/>
<path d="M29.2 200.7v2.5zM29.2 203.2h6.4zM35.6 200.7l1.2 1.2zM35.6 200.7l1.2-1.3zM35.6 203.2l1.2-1.3zM35.6 200.8l1.4-1.4zM35.6 200.6l1.4 1.3zM35.6 203.3l1.4-1.4zM35.7 200.9l1.4-1.5zM35.7 203.4l1.4-1.5zM35.7 200.5l1.4 1.4zM35.7 200.4l1.6 1.5z"/>
<path d="M36.8 201.9h2.6zM37.3 201.9l-1.6 1.6zM115.6 207h2.5zM115.6 204.5h2.5zM115.6 201.9h2.5zM118.1 209.6h38.1zM202 212.8l2.4-1.4zM202 212.8l1.2 .6zM203.2 208.3v2.5zM203.2 213.4v2.5zM203.2 210.8l1.2 .6zM203.2 219.7v1.5z"/>
<path d="M316.2 212.1h3.8zM320 210.2v3.8zM322.6 212.1h3.8zM322.6 210.2v3.8zM330.2 201.9h3.8zM336.5 201.9h3.9zM389.9 201.9h2.5zM389.9 212.1h2.5zM392.1 203.5h6.8zM392.1 200.4v3.1zM392.1 213.7h6.8zM392.1 210.5v3.2z"/>
<path d="M392.1 200.4h6.8zM392.1 210.5h6.8zM392.2 200.5v2.9zM392.2 203.4h6.7zM392.2 210.6v3zM392.2 213.6h6.7zM392.2 200.5h6.7zM392.2 210.6h6.7zM392.3 200.6v2.7zM392.3 203.3h6.5zM392.3 210.7v2.8zM392.3 213.5h6.5z"/>
<path d="M392.3 200.6h6.5zM392.3 210.7h6.5zM392.4 200.7h6.4zM392.4 200.7v2.5zM392.4 203.2h6.4zM392.4 210.8h6.4zM392.4 210.8v2.6zM392.4 213.4h6.4zM398.8 200.7l1.2 1.2zM398.8 210.8l1.2 1.3zM398.8 203.2l1.3-1.3zM398.8 213.4l1.3-1.3z"/>
<path d="M398.8 203.3l1.4-1.4zM398.8 213.5l1.4-1.4zM398.8 200.6l1.4 1.3zM398.8 210.7l1.4 1.4zM398.9 203.4l1.5-1.5zM398.9 213.6l1.5-1.5zM398.9 200.5l1.5 1.4zM398.9 210.6l1.5 1.5zM398.9 200.4l1.6 1.5zM398.9 210.5l1.6 1.6zM398.9 203.5l1.6-1.6zM398.9 213.7l1.6-1.6z"/>
<path d="M201.9 221.2h2.6zM202.4 222h1.6zM202.9 222.8h.6zM24.1 247.7v2.5zM24.1 245.1v2.6zM24.1 250.2h132.1zM24.1 247.7h132.1zM44.4 247.7v2.5zM44.5 245.1v2.6zM54.6 247.7v2.5zM54.6 245.1v2.6zM128.3 247.7v2.5z"/>
<path d="M128.3 245.1v2.6z"/>
</g>
<!-- layer: Page Border and Title Block -->
<g fill="none" stroke="#000" stroke-width=".25">
<path d="M6.6 6.6h418.6zM6.6 6.6v266.2zM12.4 12.4v254.6zM12.4 12.4h407zM419.4 12.4v254.6zM425.2 6.6v266.2zM24.1 242.6v2.5zM24.1 245.1h132.1zM24.1 242.6h132.1zM44.5 242.6v2.5zM54.6 242.6v2.5zM128.3 242.6v2.5z"/>
<path d="M156.2 242.6v2.5zM304.8 256.5v10.2zM304.8 256.5h114.3zM337.8 256.5v10.2zM370.8 256.5v10.2zM383.5 256.5v10.2zM398.8 256.5v10.2zM408.9 256.5v10.2zM6.6 272.8h418.6zM12.4 267h407z"/>
</g>
<g fill="none" stroke="#000" stroke-width=".3">
<path d="M6.4 6.4v266.7zM6.4 6.4h419.1zM12.7 12.7h406.4zM12.7 12.7v254zM63.5 6.4v6.3zM114.3 6.4v6.3zM165.1 6.4v6.3zM215.9 6.4v6.3zM266.7 6.4v6.3zM317.5 6.4v6.3zM368.3 6.4v6.3zM419.1 12.7v254z"/>
<path d="M425.5 6.4v266.7zM6.4 69.9h6.3zM419.1 69.9h6.4zM6.4 127h6.3zM419.1 127h6.4zM6.4 184.2h6.3zM419.1 184.2h6.4zM6.4 273h419.1zM12.7 266.7h406.4zM63.5 266.7v6.4zM114.3 266.7v6.4zM165.1 266.7v6.4z"/>
<path d="M215.9 266.7v6.4zM266.7 266.7v6.4zM317.5 266.7v6.4zM368.3 266.7v6.4z"/>
</g>
<text font-size="11.7" x="142.7" y="25.1">SOC:PCIEX,CLOCKS</text>
<g font-size="4.8">
<text x="34.3" y="11.4">8</text>
<text x="88.9" y="11.4">7</text>
<text x="138.5" y="11.4">6</text>
<text x="190.5" y="11.4">5</text>
<text x="241.3" y="11.4">4</text>
<text x="290.8" y="11.4">3</text>
<text x="341.6" y="11.4">2</text>
<text x="393.7" y="11.4">1</text>
<text x="8.9" y="38.1">D</text>
<text x="420.4" y="38.1">D</text>
<text x="8.9" y="97.8">C</text>
<text x="420.4" y="99.1">C</text>
<text x="8.9" y="154.9">B</text>
<text x="420.4" y="156.2">B</text>
<text x="420.4" y="227.3">A</text>
<text x="8.9" y="228.6">A</text>
<text x="35.6" y="271.8">8</text>
<text x="88.9" y="271.8">7</text>
<text x="138.4" y="271.8">6</text>
<text x="190.5" y="271.8">5</text>
<text x="240" y="271.8">4</text>
<text x="290.8" y="271.8">3</text>
<text x="342.9" y="271.8">2</text>
<text x="396.2" y="271.8">1</text>
</g>
<g font-size="3.9">
<text x="306.1" y="260.4">MICROSOFT</text>
<text x="306.1" y="265.4">CONFIDENTIAL</text>
</g>
<text font-size="3.8" x="269.2" y="30.5">NOTES:</text>
<g font-size="3.1">
<text x="269.2" y="35.6">1.TO SUPPORT PCIE SPARE LANE INTERFACE (J28), POPULATE C215 AND C217</text>
<text x="269.2" y="40.6">2.SEE PAGES 77 AND 79 FOR ADDITIONAL PCIE SPARE LANE INFORMATION</text>
<text x="391.7" y="47.8">OUT</text>
<text x="211" y="52.7">V_SOCPHY</text>
<text x="391.7" y="59.2">OUT</text>
<text x="40.9" y="64.3">IN</text>
<text x="40.9" y="61.7">IN</text>
<text x="121.9" y="62.7">U1</text>
<text x="169" y="62.7">IC</text>
<text x="40.9" y="70.6">IN</text>
<text x="140.8" y="68.6">1 OF 30</text>
<text x="141.8" y="66">ANUBIS</text>
<text x="143.6" y="71.1">PCIE</text>
<text x="391.7" y="70.6">OUT</text>
<text x="40.9" y="73.2">IN</text>
<text x="40.9" y="78.2">IN</text>
<text x="40.9" y="80.8">IN</text>
<text x="391.7" y="80.8">OUT</text>
<text x="40.9" y="88.4">IN</text>
<text x="40.9" y="90.9">IN</text>
<text x="392.9" y="92.2">OUT</text>
<text x="61.2" y="102.4">IN</text>
<text x="61.2" y="104.9">IN</text>
<text x="61.2" y="107.4">IN</text>
<text x="392.9" y="103.6">OUT</text>
<text x="61.2" y="112.5">IN</text>
<text x="61.2" y="110">IN</text>
<text x="61.2" y="115.1">IN</text>
<text x="61.2" y="117.6">IN</text>
<text x="391.7" y="116.3">OUT</text>
<text x="61.2" y="120.1">IN</text>
<text x="121.9" y="129.5">X950118-001</text>
<text x="159.7" y="129.5">BGA2409</text>
<text x="391.7" y="127.8">OUT</text>
<text x="392.9" y="141.7">OUT</text>
<text x="195.8" y="155.5">V_SOCPHY</text>
<text x="392.9" y="151.9">OUT</text>
<text x="204.7" y="165.9">R235</text>
<text x="392.9" y="162.1">OUT</text>
<text x="118.1" y="170.7">U1</text>
<text x="131.6" y="174">ANUBIS</text>
<text x="152.5" y="170.7">IC</text>
<text x="392.9" y="172.2">OUT</text>
<text x="130.7" y="176.5">2 OF 30</text>
<text x="131.6" y="179.1">CLOCKS</text>
<text x="30.7" y="184.9">IN</text>
<text x="30.7" y="182.4">IN</text>
<text x="392.9" y="182.4">OUT</text>
<text x="30.7" y="190">IN</text>
<text x="30.7" y="195.1">IN</text>
<text x="30.7" y="197.6">IN</text>
<text x="30.7" y="192.5">IN</text>
<text x="392.9" y="192.5">OUT</text>
<text x="30.7" y="200.2">IN</text>
<text x="30.7" y="202.7">IN</text>
<text x="392.9" y="202.7">OUT</text>
<text x="204.7" y="209">R239</text>
<text x="118.1" y="212.1">X950118-001</text>
<text x="143.2" y="212.1">BGA2409</text>
<text x="392.9" y="212.9">OUT</text>
<text x="339.1" y="259.1">PROJECT NAME</text>
<text x="372.1" y="259.1">PAGE</text>
<text x="387.4" y="259.1">CSA</text>
<text x="387.4" y="261.6">PAGE</text>
<text x="401.3" y="259.1">FAB</text>
<text x="411.5" y="259.1">VER</text>
<text x="339.1" y="264.2">Cactus</text>
<text x="372.1" y="265.4">2/82</text>
<text x="384.8" y="265.4">2/82</text>
<text x="401.3" y="265.4">G-R</text>
<text x="411.5" y="265.4">0.991</text>
</g>
<g font-size="2.5">
<text x="297.2" y="46">1</text>
<text x="299.5" y="44.7">C215</text>
<text x="306.3" y="46">2</text>
<text x="331" y="46.5">PEX_SOC_SPARE_TP_C</text>
<text x="294.3" y="50.8">0.1 UF 10%</text>
<text x="298.8" y="52.6">6.3 V</text>
<text x="298.8" y="54.4">EMPTY</text>
<text x="300.3" y="56.1">402</text>
<text x="312.5" y="57.4">1</text>
<text x="314.8" y="56.1">C217</text>
<text x="321.6" y="57.4">2</text>
<text x="331" y="57.9">PEX_SOC_SPARE_TN_C</text>
<text x="50.3" y="63">PEX_SPARE_SOC_TN</text>
<text x="50.3" y="60.5">PEX_SPARE_SOC_TP</text>
<text x="138.4" y="61">SOC_BASE</text>
<text x="218.7" y="61.7">1</text>
<text x="222" y="63.8">200 OHM</text>
<text x="222" y="65.8">1%</text>
<text x="222" y="61.7">R500</text>
<text x="309.6" y="62.2">0.1 UF 10%</text>
<text x="314" y="64">6.3 V</text>
<text x="314" y="65.8">EMPTY</text>
<text x="50.3" y="69.3">PEX_ENET_SOC_TP_C</text>
<text x="50.3" y="71.9">PEX_ENET_SOC_TN_C</text>
<text x="218.7" y="68.6">2</text>
<text x="222" y="70.6">402</text>
<text x="222" y="68.6">CH</text>
<text x="315.5" y="67.6">402</text>
<text x="358.9" y="69.3">PEX_SOC_ENET_TP_C</text>
<text x="50.3" y="77">PEX_L1_SB_SOC_TP_C</text>
<text x="151.4" y="73.6">P_ZCAL_VDD_095</text>
<text x="175.8" y="73.2">BN58</text>
<text x="186.2" y="73.2">P_ZVDD_095</text>
<text x="291.8" y="73.7">0.1 UF 10%</text>
<text x="297" y="75.4">16 V</text>
<text x="297.7" y="77.2">X5R</text>
<text x="50.3" y="79.5">PEX_L1_SB_SOC_TN_C</text>
<text x="112.9" y="78.2">BU48</text>
<text x="112.9" y="80.8">BV48</text>
<text x="112.9" y="83.3">BU50</text>
<text x="122.4" y="83.8">P_UMI_RX2_P</text>
<text x="122.4" y="81.3">P_UMI_RX3_N</text>
<text x="122.4" y="78.7">P_UMI_RX3_P</text>
<text x="155.8" y="83.8">P_UMI_TX2_P</text>
<text x="155.8" y="81.3">P_UMI_TX3_N</text>
<text x="155.8" y="78.7">P_UMI_TX3_P</text>
<text x="175.8" y="78.2">BV49</text>
<text x="175.8" y="80.8">BW49</text>
<text x="175.8" y="83.3">BV51</text>
<text x="256" y="83.3">PEX_SOC_ENET_TP</text>
<text x="256" y="80.8">PEX_SOC_SPARE_TN</text>
<text x="256" y="78.2">PEX_SOC_SPARE_TP</text>
<text x="297.7" y="79">402</text>
<text x="304.5" y="83.8">0.1 UF 10%</text>
<text x="357.6" y="79.5">PEX_SOC_ENET_TN_C</text>
<text x="50.3" y="87.1">PEX_L0_SB_SOC_TP_C</text>
<text x="50.3" y="89.7">PEX_L0_SB_SOC_TN_C</text>
<text x="112.9" y="85.9">BV50</text>
<text x="112.9" y="88.4">BL53</text>
<text x="122.4" y="88.9">P_UMI_RX1_P</text>
<text x="122.4" y="86.3">P_UMI_RX2_N</text>
<text x="155.8" y="88.9">P_UMI_TX1_P</text>
<text x="155.8" y="86.4">P_UMI_TX2_N</text>
<text x="175.8" y="85.9">BW51</text>
<text x="175.8" y="88.4">BK54</text>
<text x="256" y="85.9">PEX_SOC_ENET_TN</text>
<text x="256" y="88.4">PEX_L1_SOC_SB_TP</text>
<text x="309.7" y="85.6">16 V</text>
<text x="310.4" y="89.2">402</text>
<text x="310.4" y="87.4">X5R</text>
<text x="112.9" y="90.9">BL52</text>
<text x="112.9" y="93.5">BH53</text>
<text x="122.4" y="94">P_UMI_RX0_P</text>
<text x="122.4" y="91.4">P_UMI_RX1_N</text>
<text x="155.8" y="94">P_UMI_TX0_P</text>
<text x="155.8" y="91.4">P_UMI_TX1_N</text>
<text x="175.8" y="90.9">BK53</text>
<text x="175.8" y="93.5">BG54</text>
<text x="256" y="90.9">PEX_L1_SOC_SB_TN</text>
<text x="317.2" y="95.2">0.1 UF10%</text>
<text x="357.6" y="90.9">PEX_L1_SOC_SB_TP_C</text>
<text x="73.2" y="101.1">PEX_L3_M2_SOC_TP</text>
<text x="112.9" y="96">BH52</text>
<text x="114.4" y="101.1">BE8</text>
<text x="122.4" y="101.6">P_GPP_RX3_P</text>
<text x="122.4" y="96.5">P_UMI_RX0_N</text>
<text x="155.8" y="101.6">P_GPP_TX3_P</text>
<text x="155.8" y="96.5">P_UMI_TX0_N</text>
<text x="175.8" y="96">BG53</text>
<text x="175.8" y="101.1">BG8</text>
<text x="188.7" y="101.1">PEX_L3_SOC_M2_TP</text>
<text x="256" y="101.1">PEX_L0_SOC_SB_TN</text>
<text x="256" y="98.6">PEX_L0_SOC_SB_TP</text>
<text x="321.1" y="97">16 V</text>
<text x="321.9" y="100.6">402</text>
<text x="321.9" y="98.8">X5R</text>
<text x="73.2" y="103.6">PEX_L3_M2_SOC_TN</text>
<text x="73.2" y="106.2">PEX_L2_M2_SOC_TP</text>
<text x="114.4" y="103.7">BE7</text>
<text x="114.4" y="106.2">BG5</text>
<text x="122.4" y="106.7">P_GPP_RX2_P</text>
<text x="122.4" y="104.1">P_GPP_RX3_N</text>
<text x="155.8" y="106.7">P_GPP_TX2_P</text>
<text x="155.8" y="104.1">P_GPP_TX3_N</text>
<text x="175.8" y="103.6">BG7</text>
<text x="175.8" y="106.2">BH7</text>
<text x="188.7" y="103.6">PEX_L3_SOC_M2_TN</text>
<text x="188.7" y="106.2">PEX_L2_SOC_M2_TP</text>
<text x="336.3" y="106.7">0.1 UF 10%</text>
<text x="357.6" y="102.4">PEX_L1_SOC_SB_TN_C</text>
<text x="73.2" y="108.7">PEX_L2_M2_SOC_TN</text>
<text x="73.2" y="111.3">PEX_L1_M2_SOC_TP</text>
<text x="73.2" y="113.8">PEX_L1_M2_SOC_TN</text>
<text x="114.4" y="108.7">BG4</text>
<text x="114.4" y="111.3">BK7</text>
<text x="114.4" y="113.8">BK6</text>
<text x="122.4" y="111.7">P_GPP_RX1_P</text>
<text x="122.4" y="109.2">P_GPP_RX2_N</text>
<text x="155.8" y="111.8">P_GPP_TX1_P</text>
<text x="155.8" y="109.2">P_GPP_TX2_N</text>
<text x="175.8" y="108.7">BH6</text>
<text x="175.8" y="111.3">BK4</text>
<text x="175.8" y="113.8">BK3</text>
<text x="188.7" y="108.7">PEX_L2_SOC_M2_TN</text>
<text x="188.7" y="113.8">PEX_L1_SOC_M2_TN</text>
<text x="188.7" y="111.3">PEX_L1_SOC_M2_TP</text>
<text x="341.4" y="108.5">16 V</text>
<text x="342.2" y="112">402</text>
<text x="342.2" y="110.2">X5R</text>
<text x="73.2" y="116.3">PEX_L0_M2_SOC_TP</text>
<text x="73.2" y="118.9">PEX_L0_M2_SOC_TN</text>
<text x="114.4" y="116.4">BL5</text>
<text x="114.4" y="118.9">BL4</text>
<text x="122.4" y="119.4">P_GPP_RX0_N</text>
<text x="122.4" y="116.8">P_GPP_RX0_P</text>
<text x="122.4" y="114.3">P_GPP_RX1_N</text>
<text x="155.8" y="119.4">P_GPP_TX0_N</text>
<text x="155.8" y="116.8">P_GPP_TX0_P</text>
<text x="155.8" y="114.3">P_GPP_TX1_N</text>
<text x="175.8" y="116.3">BN7</text>
<text x="175.8" y="118.9">BN6</text>
<text x="188.7" y="118.9">PEX_L0_SOC_M2_TN</text>
<text x="188.7" y="116.3">PEX_L0_SOC_M2_TP</text>
<text x="315.9" y="119.4">0.1 UF 10%</text>
<text x="357.6" y="115.1">PEX_L0_SOC_SB_TP_C</text>
<text x="157.3" y="124.5">P_ZCAL_VSS</text>
<text x="175.8" y="124">BP57</text>
<text x="186.2" y="124">P_ZVSS_095</text>
<text x="321.1" y="121.2">16 V</text>
<text x="321.9" y="124.7">402</text>
<text x="321.9" y="122.9">X5R</text>
<text x="211.1" y="131.8">1%</text>
<text x="211.1" y="129.8">200 OHM</text>
<text x="211.1" y="127.8">R501</text>
<text x="336.3" y="130.8">0.1 UF 10%</text>
<text x="357.6" y="126.5">PEX_L0_SOC_SB_TN_C</text>
<text x="211.1" y="136.7">402</text>
<text x="211.1" y="134.6">CH</text>
<text x="341.4" y="132.6">16 V</text>
<text x="342.2" y="136.1">402</text>
<text x="342.2" y="134.4">X5R</text>
<text x="330.2" y="140">1</text>
<text x="339.3" y="140">2</text>
<text x="357.6" y="140.5">PEX_L3_SOC_M2_TP_C</text>
<text x="327.4" y="144.8">0.1 UF 10%</text>
<text x="332.6" y="146.6">16 V</text>
<text x="333.3" y="148.3">X5R</text>
<text x="313.4" y="154.9">0.1 UF 10%</text>
<text x="316.3" y="150.1">1</text>
<text x="325.4" y="150.1">2</text>
<text x="333.3" y="150.1">402</text>
<text x="357.6" y="150.6">PEX_L3_SOC_M2_TN_C</text>
<text x="318.6" y="156.7">16 V</text>
<text x="319.3" y="160.3">402</text>
<text x="319.3" y="158.5">X5R</text>
<text x="330.2" y="160.3">1</text>
<text x="339.3" y="160.3">2</text>
<text x="357.6" y="160.8">PEX_L2_SOC_M2_TP_C</text>
<text x="201.5" y="165.9">1</text>
<text x="204.7" y="167.9">510 OHM</text>
<text x="327.4" y="165.1">0.1 UF 10%</text>
<text x="332.6" y="166.9">16 V</text>
<text x="201.5" y="172.7">2</text>
<text x="204.7" y="169.9">5%</text>
<text x="204.7" y="172.7">CH</text>
<text x="316.3" y="170.4">1</text>
<text x="325.4" y="170.4">2</text>
<text x="333.3" y="170.4">402</text>
<text x="333.3" y="168.7">X5R</text>
<text x="357.6" y="170.9">PEX_L2_SOC_M2_TN_C</text>
<text x="204.7" y="174.8">402</text>
<text x="313.4" y="175.3">0.1 UF 10%</text>
<text x="318.6" y="177">16 V</text>
<text x="319.3" y="178.8">X5R</text>
<text x="42.8" y="183.7">SOC_NB_PEX_SS_100M_CLKN</text>
<text x="42.8" y="181.2">SOC_NB_PEX_SS_100M_CLKP</text>
<text x="109.1" y="181.1">BK57</text>
<text x="109.1" y="183.6">BK58</text>
<text x="118.6" y="184.1">CLKIN_NB_N</text>
<text x="118.6" y="181.6">CLKIN_NB_P</text>
<text x="183.6" y="184.9">BYPASSCLK_N</text>
<text x="319.3" y="180.6">402</text>
<text x="327.4" y="185.4">0.1 UF 10%</text>
<text x="330.2" y="180.6">1</text>
<text x="339.3" y="180.6">2</text>
<text x="357.6" y="181.1">PEX_L1_SOC_M2_TP_C</text>
<text x="42.7" y="191.3">SOC_SYNC_NS_100M_CLKN</text>
<text x="42.7" y="188.7">SOC_SYNC_NS_100M_CLKP</text>
<text x="109.1" y="188.7">BJ58</text>
<text x="109.1" y="191.3">BJ59</text>
<text x="118.6" y="191.8">DISP_CLKIN_N</text>
<text x="118.6" y="189.2">DISP_CLKIN_P</text>
<text x="316.3" y="190.8">1</text>
<text x="325.4" y="190.8">2</text>
<text x="332.6" y="187.2">16 V</text>
<text x="333.3" y="190.8">402</text>
<text x="333.3" y="189">X5R</text>
<text x="357.6" y="191.3">PEX_L1_SOC_M2_TN_C</text>
<text x="42.7" y="196.3">SOC_AV_NS_100M_CLKN</text>
<text x="42.7" y="193.8">SOC_AV_NS_100M_CLKP</text>
<text x="109.1" y="193.8">BG58</text>
<text x="109.1" y="196.3">BG59</text>
<text x="118.6" y="196.8">AV_CLKIN_N</text>
<text x="118.6" y="194.3">AV_CLKIN_P</text>
<text x="183.6" y="196.3">BYPASSCLK_P</text>
<text x="313.4" y="195.6">0.1 UF 10%</text>
<text x="318.6" y="197.4">16 V</text>
<text x="42.7" y="201.4">SOC_PEX_SS_100M_CLKN</text>
<text x="42.7" y="198.9">SOC_PEX_SS_100M_CLKP</text>
<text x="43.9" y="204">BYPASSCLK_P</text>
<text x="109.1" y="198.9">BH57</text>
<text x="109.1" y="201.4">BH58</text>
<text x="110.6" y="204">BM2</text>
<text x="118.6" y="201.9">CLKIN_N</text>
<text x="118.6" y="199.4">CLKIN_P</text>
<text x="319.3" y="200.9">402</text>
<text x="319.3" y="199.1">X5R</text>
<text x="330.2" y="200.9">1</text>
<text x="339.3" y="200.9">2</text>
<text x="357.6" y="201.4">PEX_L0_SOC_M2_TP_C</text>
<text x="43.9" y="206.5">BYPASSCLK_N</text>
<text x="110.6" y="206.5">BM3</text>
<text x="118.6" y="207">BYPASSCLK_N</text>
<text x="118.6" y="204.5">BYPASSCLK_P</text>
<text x="201.5" y="209">1</text>
<text x="327.4" y="205.7">0.1 UF 10%</text>
<text x="332.6" y="207.5">16 V</text>
<text x="333.3" y="209.3">X5R</text>
<text x="201.5" y="215.9">2</text>
<text x="204.7" y="215.9">CH</text>
<text x="204.7" y="213.1">5%</text>
<text x="204.7" y="211.1">510 OHM</text>
<text x="313.4" y="215.9">0.1 UF 10%</text>
<text x="316.3" y="211.1">1</text>
<text x="325.4" y="211.1">2</text>
<text x="333.3" y="211.1">402</text>
<text x="357.6" y="211.6">PEX_L0_SOC_M2_TN_C</text>
<text x="204.7" y="217.9">402</text>
<text x="318.6" y="217.7">16 V</text>
<text x="319.3" y="221.2">402</text>
<text x="319.3" y="219.5">X5R</text>
<text x="25.4" y="244.3">MS_PART#</text>
<text x="45.7" y="244.3">MATL</text>
<text x="55.9" y="244.3">REF_DES</text>
<text x="118.1" y="244.3">DESCR.</text>
<text x="129.5" y="244.3">BOM PROPERTY</text>
<text x="45.7" y="249.4">EMPTY</text>
<text x="45.7" y="246.9">IC</text>
<text x="55.9" y="249.4">U1</text>
<text x="55.9" y="246.9">U1</text>
<text x="129.5" y="249.4">SOC_EMPTY</text>
<text x="129.5" y="246.9">SOC_INCLUDE</text>
</g>
<g font-size="2.4">
<text x="294.7" y="68.8">1</text>
<text x="297.8" y="67.6">C48</text>
<text x="303.8" y="68.8">2</text>
<text x="310.5" y="77.7">C53</text>
<text x="307.4" y="79">1</text>
<text x="316.5" y="79">2</text>
<text x="321.2" y="89.2">C629</text>
<text x="318.9" y="90.4">1</text>
<text x="327.9" y="90.4">2</text>
<text x="339.2" y="101.9">1</text>
<text x="341.5" y="100.6">C637</text>
<text x="348.2" y="101.9">2</text>
<text x="321.2" y="113.3">C649</text>
<text x="318.9" y="114.6">1</text>
<text x="327.9" y="114.6">2</text>
<text x="339.2" y="126">1</text>
<text x="341.5" y="124.7">C658</text>
<text x="348.2" y="126">2</text>
<text x="331.9" y="138.7">C1085</text>
<text x="318" y="148.8">C1087</text>
<text x="331.9" y="159">C1082</text>
<text x="318" y="169.2">C1083</text>
<text x="331.9" y="179.3">C1080</text>
<text x="318" y="189.5">C1081</text>
<text x="331.9" y="199.6">C1067</text>
<text x="318" y="209.8">C1068</text>
</g>
<g font-size="2">
<text x="400.6" y="47">79</text>
<text x="400.6" y="58.4">79</text>
<text x="36.1" y="63.5">79</text>
<text x="36.1" y="61">79</text>
<text x="36.1" y="69.8">42</text>
<text x="400.6" y="69.9">42</text>
<text x="36.1" y="77.5">35</text>
<text x="36.1" y="72.4">42</text>
<text x="36.1" y="80">35</text>
<text x="400.6" y="80">42</text>
<text x="36.1" y="87.6">35</text>
<text x="36.1" y="90.2">35</text>
<text x="401.9" y="91.4">35</text>
<text x="56.4" y="101.6">76</text>
<text x="56.4" y="104.1">76</text>
<text x="56.4" y="106.7">76</text>
<text x="401.9" y="102.9">35</text>
<text x="56.4" y="111.8">76</text>
<text x="56.4" y="109.2">76</text>
<text x="56.4" y="116.8">76</text>
<text x="56.4" y="114.3">76</text>
<text x="56.4" y="119.4">76</text>
<text x="400.6" y="115.6">35</text>
<text x="400.6" y="127">35</text>
<text x="337.8" y="142.2">M2_ONLY</text>
<text x="401.9" y="141">76</text>
<text x="311.1" y="152.4">M2_ONLY</text>
<text x="401.9" y="151.1">76</text>
<text x="401.9" y="161.3">76</text>
<text x="337.8" y="162.6">M2_ONLY</text>
<text x="309.9" y="172.7">M2_ONLY</text>
<text x="401.9" y="171.5">76</text>
<text x="21.8" y="184.1">77</text>
<text x="21.8" y="181.6">77</text>
<text x="25.9" y="184.1">39</text>
<text x="25.9" y="181.6">39</text>
<text x="178.8" y="185.4">2</text>
<text x="337.8" y="182.9">M2_ONLY</text>
<text x="401.9" y="181.6">76</text>
<text x="25.9" y="189.2">39</text>
<text x="25.9" y="191.8">39</text>
<text x="401.9" y="191.8">76</text>
<text x="25.9" y="194.3">39</text>
<text x="25.9" y="196.8">39</text>
<text x="178.8" y="196.9">2</text>
<text x="309.9" y="193">M2_ONLY</text>
<text x="21.8" y="199.4">77</text>
<text x="21.8" y="201.9">77</text>
<text x="25.9" y="199.4">39</text>
<text x="25.9" y="201.9">39</text>
<text x="337.8" y="203.2">M2_ONLY</text>
<text x="401.9" y="201.9">76</text>
<text x="37.8" y="207">2</text>
<text x="37.8" y="204.5">2</text>
<text x="309.9" y="213.4">M2_ONLY</text>
<text x="401.9" y="212.1">76</text>
<text x="26.7" y="248.9">X950118-001</text>
<text x="26.7" y="246.4">X950118-001</text>
</g>
<g font-size="1.4">
<text x="96.6" y="249.4">PROCSR-CPU-GPU,SM,1.0GHZ,BGA2049,ANUBIS</text>
<text x="96.6" y="246.9">PROCSR-CPU-GPU,SM,1.0GHZ,BGA2049,ANUBIS</text>
</g>
<g font-size=".2">
<text x="24.1" y="250.1">I106</text>
<text x="24.1" y="247.6">I105</text>
<text x="24.1" y="249.9">ZZ410</text>
<text x="24.1" y="247.4">ZZ409</text>
</g>
</svg>
